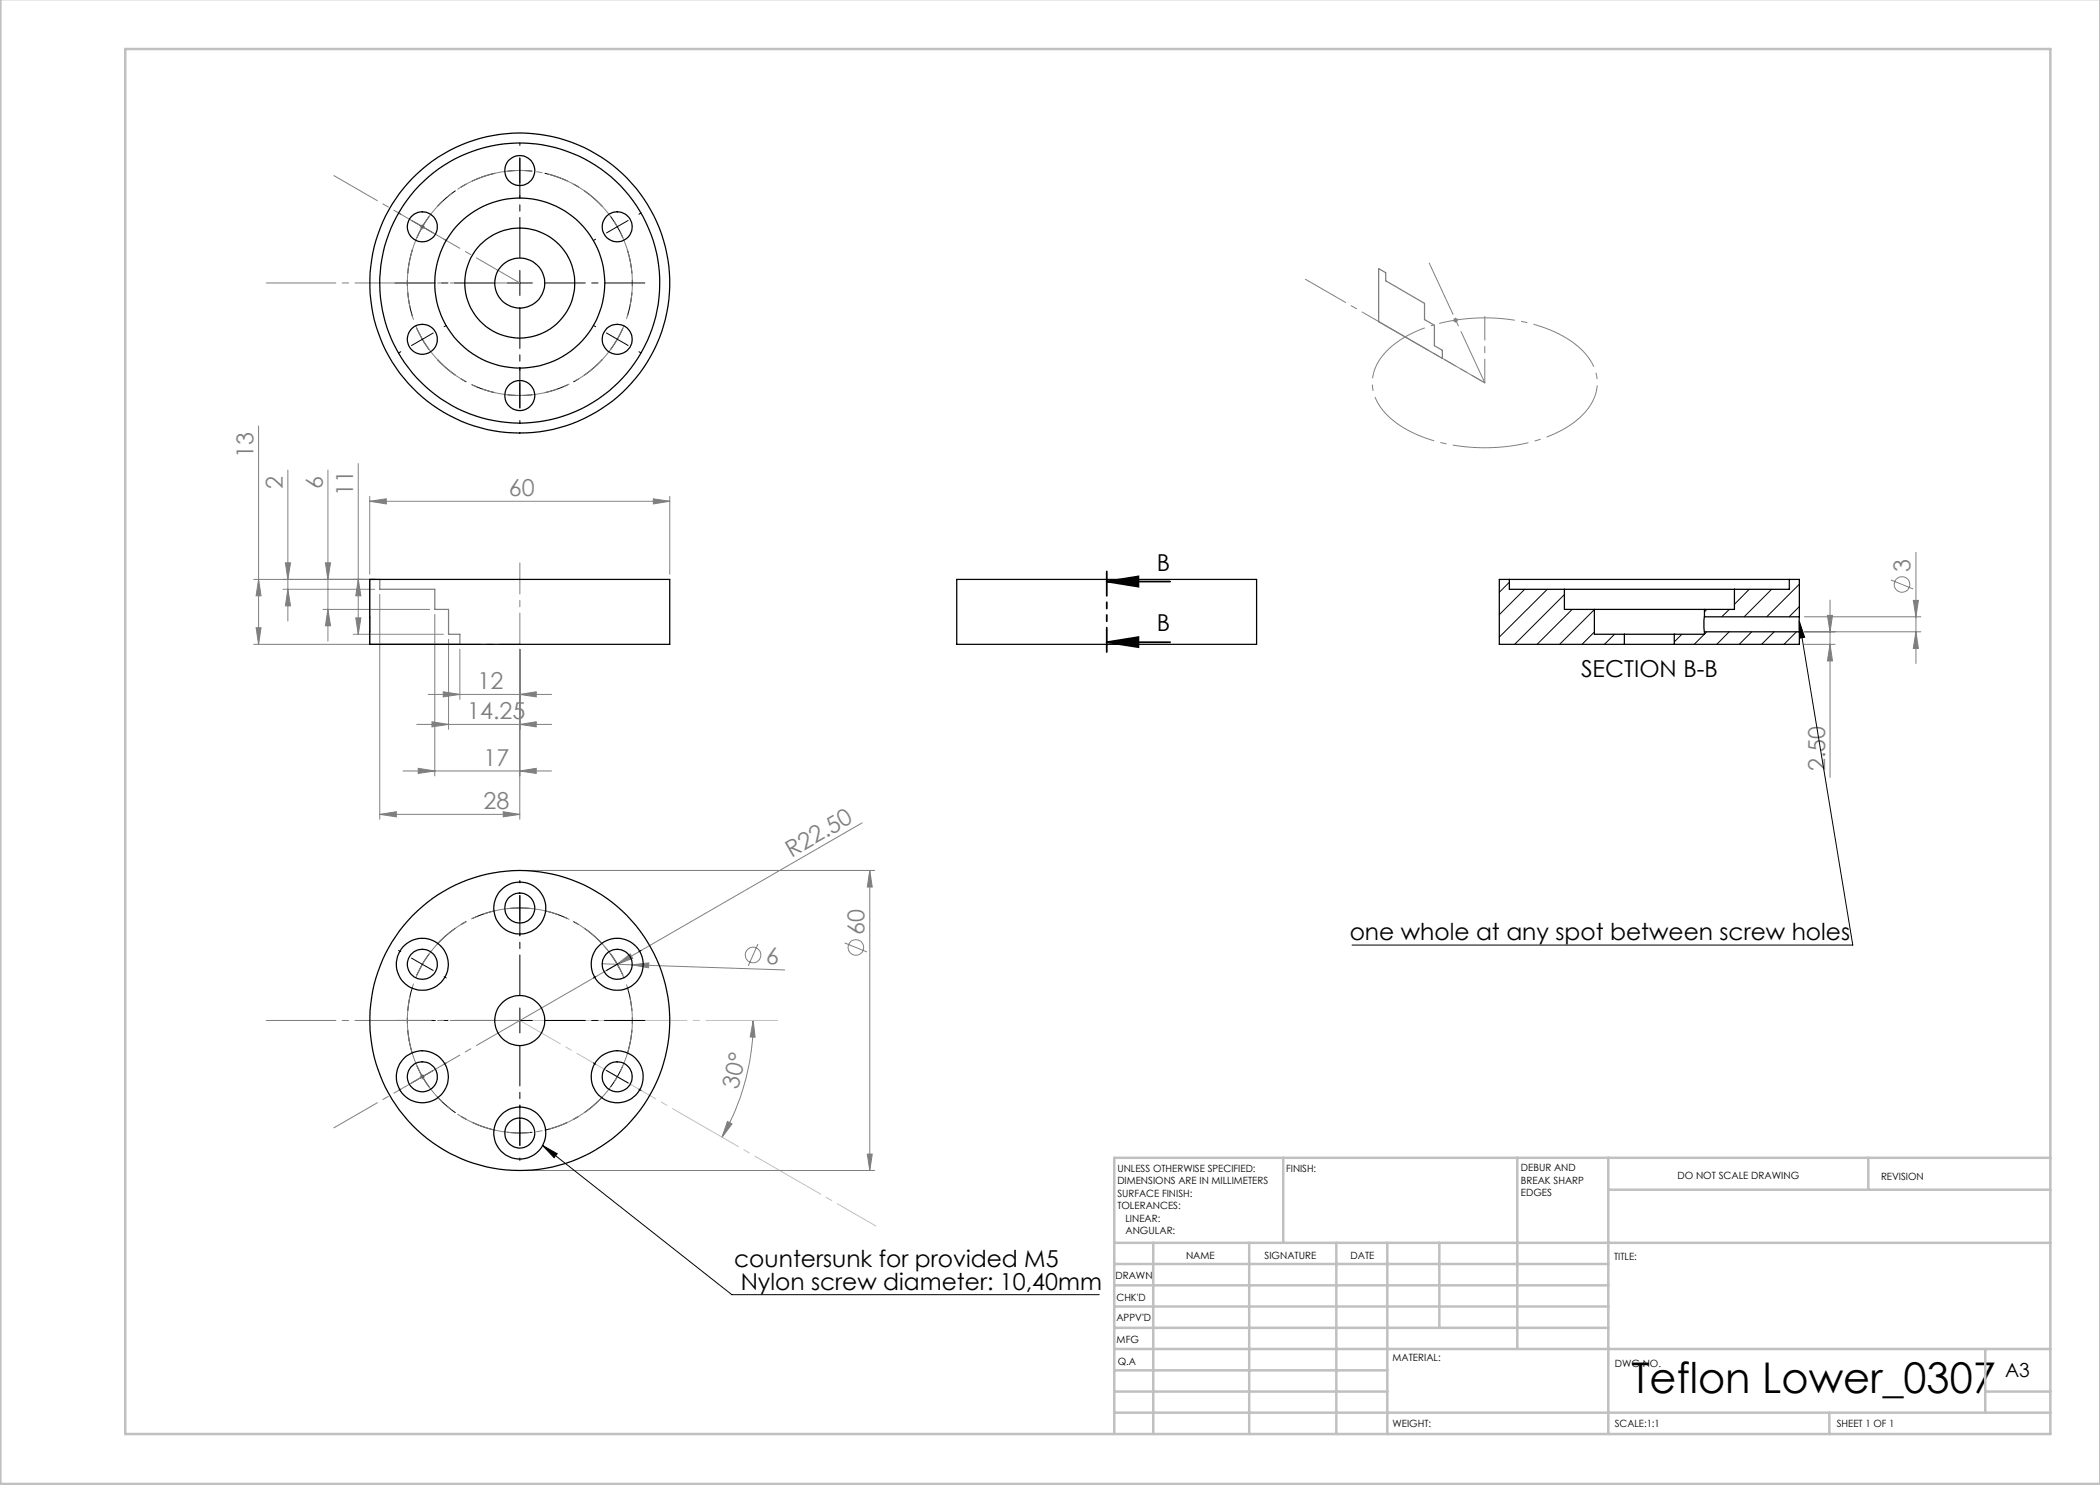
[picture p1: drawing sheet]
<svg xmlns="http://www.w3.org/2000/svg" width="420mm" height="297mm" viewBox="0 0 420 297" stroke-linecap="round" stroke-linejoin="round" font-family="sans-serif">
<g fill="none" stroke="#808080" stroke-width=".2">
<path d="M84 45.4h1M84.1 45l.7 .7M84.5 44.9v1M84.8 45l-.7 .7M290.6 64h1M290.8 63.7l.7 .7M291.1 63.5v1M291.5 63.7l-.7 .7M51.7 85.2v43.7M57.6 94v30.2M65.6 94v34.2M71.6 92.7v34.2"/>
<path d="M73.9 99.3v15.6M130.7 99.8l3.2 .5-3.2 .5zM133.9 99.3v15.6M50.7 115.9h24.3M51.7 115.9l.5 3.3h-1zM56.6 117.9h18.4M57.1 112.6h1l-.5 3.3zM57.6 117.9l.5 3.3h-1zM65.1 112.6h1l-.5 3.3zM71.6 115.9l.6 3.3h-1zM73.9 100.3l3.4-.5v1zM73.9 100.3h60"/>
<path d="M76 118.9v45M378.2 116l4.4 1.8M383.2 110.5v22.2M50.7 128.9h40.2M51.2 125.6h1l-.5 3.3zM64.6 121.9h21.3M65.6 121.9l.5 3.3h-1zM70.7 126.9h18M71.2 123.6h1l-.6 3.3zM85.6 138.9h24.7M87 122.9v32.3M88.7 138.4l3.3 .5-3.3 .5z"/>
<path d="M89.7 127.9v18M92 129.9v10M104 138.9l3.2-.5v1zM104 129.9v34M360.9 128.9h6.1M360.9 123.4h23.3M360.9 126.4h23.3M365.5 123.1h1l-.5 3.3zM366 120v35.5M366 128.9l.5 3.3h-1zM382.7 120.1h1l-.5 3.3zM383.2 126.4l.5 3.3h-1z"/>
<path d="M80.6 154.2h29.7M83.4 144.9h26.9M83.6 153.7l3.4 .5-3.4 .5zM86.4 144.4l3.3 .5-3.3 .5zM104 154.2l3.2-.5v1zM104 144.9l3.2-.5v1zM76 162.9l3.3-.6v1.1zM76 162.9h28M100.6 162.3l3.4 .6-3.4 .5zM105 174.1h69.9M172.4 164.6l-49 28.3M174 174.1v60"/>
<path d="M174 174.1l.4 3.3h-.9zM120.4 192.8l6 .2M120.8 189.2a21.4 21.4 0 0 1 3.1 4.5M123.4 192.9l2.6-2.1 .5 .9zM123.4 192.9l-19.4 11.2M126.4 193l3.4-.4-.1 1zM126.4 193l30.6 1M151.6 188.8l-2 4.4M168.9 188.6l4.5 1.8M84 215.4h1M84.1 215l.7 .7M84.5 214.9v1"/>
<path d="M84.8 215l-.7 .7M150.6 204.1l.4 3.3h-1zM150.6 204.1a46.4 46.4 0 0 1-6.2 23.4M105 234.1h69.9M145.5 224.3l.9 .5-2 2.7zM173.5 230.8h.9l-.4 3.3z"/>
<circle cx="380.4" cy="116.9" r="1.55"/>
<circle cx="150.6" cy="191" r="1.56"/>
<circle cx="171.2" cy="189.5" r="1.56"/>
</g>
<path d="M83.3 65.6l1.2 2.3M84.5 67.9l1.3 2.1M84.5 67.9l-2.2 1.2M86.6 66.6l-2.1 1.3M359.9 124.3l1 3.2-1 .1zM359.9 124.3l10.7 64.7h-100.2M82.3 191.6l2.2 1.3M84.5 192.9l-1.2 2.2M84.5 192.9l2.1 1.2M85.8 190.8l-1.3 2.1M108.5 229.1l2.9 1.6-.6 .8zM108.5 229.1l37.9 29.8h73.5" fill="none" stroke="#000" stroke-width=".2"/>
<path d="M221.3 116.3l6.4-1v2zM221.3 116.3h12.7M221.3 128.4l6.4-1v2zM221.3 128.4h12.7" fill="none" stroke="#000" stroke-width=".35"/>
<g fill="none" stroke="#000" stroke-width=".2" stroke-dasharray="15.2 1.3 1.3 1.3" stroke-linecap="butt">
<path d="M104 34.1l-2.5 .1M104 34.1l2.5 .1M84.5 45.3l-1.1 2.3M84.5 45.3l1.4-2M123.5 45.3l-1.4-2M123.5 45.3l1.1 2.3M104 79.1l2.5-.1M104 79.1l-2.5-.1M123.5 67.8l1.1-2.2M123.5 67.8l-1.4 2.1M104 181.6l-2.5 .1M104 181.6l2.5 .1"/>
<path d="M123.5 192.8l-1.4-2M123.5 192.8l1.1 2.3M84.5 215.3l1.4 2.1M84.5 215.3l-1.1-2.2M123.5 215.3l1.1-2.2M123.5 215.3l-1.4 2.1M104 226.6l2.5-.1M104 226.6l-2.5-.1"/>
</g>
<path d="M99 34.6a22.5 22.5 0 0 0-11.6 6.7M82.5 49.9a22.5 22.5 0 0 0 0 13.4M120.5 41.3a22.5 22.5 0 0 0-11.6-6.7M87.4 71.9a22.5 22.5 0 0 0 11.6 6.6M108.9 78.5a22.5 22.5 0 0 0 11.6-6.6M125.5 63.3a22.5 22.5 0 0 0 0-13.4M82.5 197.4a22.5 22.5 0 0 0 0 13.4M99 182.1a22.5 22.5 0 0 0-11.6 6.7M120.5 188.8a22.5 22.5 0 0 0-11.6-6.7M87.4 219.4a22.5 22.5 0 0 0 11.6 6.6M125.5 210.8a22.5 22.5 0 0 0 0-13.4M108.9 226a22.5 22.5 0 0 0 11.6-6.6" fill="none" stroke="#000" stroke-width=".2" stroke-dasharray="15.2 1.3 1.3 1.3" stroke-dashoffset="10.4" stroke-linecap="butt"/>
<path d="M82.5 50a22.5 22.5 0 0 1 37.6-9.1 22.5 22.5 0 0 1-10.2 37.4 22.5 22.5 0 0 1-27.8-27l.4-1.3M82.5 210.7a22.5 22.5 0 0 0 37.6 9.1 22.5 22.5 0 0 0-10.2-37.4 22.5 22.5 0 0 0-27.8 27l.4 1.3" fill="none" stroke="#808080" stroke-width=".2" stroke-dasharray="15.2 1.3 1.3 1.3" stroke-dashoffset="3.6" stroke-linecap="butt"/>
<path d="M286.4 65.1a35.8 35.8 0 0 1 26.2 2.1 12.5 12.5 0 0 1 6.7 7.9 9.2 9.2 0 0 1-3.8 8.8 29.1 29.1 0 0 1-17.6 5.6 31 31 0 0 1-18.8-5 9.8 9.8 0 0 1-4.6-8.8 11.4 11.4 0 0 1 6-8l3.1-1.6 2.8-1" fill="none" stroke="#808080" stroke-width=".2" stroke-dasharray="15.2 1.3 1.3 1.3" stroke-dashoffset="-1.5" stroke-linecap="butt"/>
<path d="M221.4 114.3v16.1" fill="none" stroke="#000" stroke-width=".35" stroke-dasharray="6.3 1.3 1.3 1.3 1.3 1.3" stroke-dashoffset="1.5"/>
<path d="M104 204.1l19.5 11.2" fill="none" stroke="#c0c0c0" stroke-width=".2" stroke-dasharray="15.2 1.3 1.3 1.3" stroke-dashoffset="5.9"/>
<path d="M123.5 215.3l51.7 29.9" fill="none" stroke="#c0c0c0" stroke-width=".2" stroke-dasharray="15.2 1.3 1.3 1.3" stroke-dashoffset="6.3"/>
<path d="M104 204.1h51.5" fill="none" stroke="#c0c0c0" stroke-width=".2" stroke-dasharray="15.2 1.3 1.3 1.3" stroke-dashoffset=".9"/>
<g fill="none" stroke="#c0c0c0" stroke-width=".5">
<path d="M.1 -.1v296.9h419.9M25 9.8h385.1v277h-385.1zM256.6 231.6v17M303.5 231.6v38.2M321.7 231.6v55.2M321.7 237.9h88.4M373.7 231.6v6.3M410.1 231.6h-187.3v55.2M222.8 248.6h187.3M222.8 257.1h98.9M222.8 252.8h98.9M230.6 248.6v38.2"/>
<path d="M249.8 248.6v38.2M267.3 248.6v38.2M277.5 248.6v38.2M287.9 248.6v17M222.8 265.6h98.9M222.8 261.3h98.9M222.8 278.3h54.7M222.8 274.1h54.7M222.8 269.8h187.3M397.1 278.3h13M397.1 269.8v12.7M222.8 282.5h187.3"/>
<path d="M365.9 282.5v4.3"/>
</g>
<g fill="none" stroke="#000" stroke-width=".2" stroke-dasharray="15.2 1.3 1.3 1.3">
<path d="M104 34.1v-2.5M104 34.1v2.5M104 29.1v-.5M104 39.1v.5M80.2 42.8l-.5-.2M84.5 45.3l-2.2-1.2M84.5 45.3l2.2 1.3M88.8 47.8l.4 .3M104 56.6v-2.5M104 56.6h-2.5M104 56.6v2.5M104 56.6h2.5"/>
<path d="M119.1 47.8l-.4 .3M123.5 45.3l2.1-1.2M123.5 45.3l-2.2 1.3M127.8 42.8l.4-.2M80.2 70.3l-.5 .3M88.8 65.3l.4-.2M104 79.1v2.5M104 79.1v-2.5M104 74.1v-.5M119.1 65.3l-.4-.2M123.5 67.8l2.1 1.3M123.5 67.8l-2.2-1.2"/>
<path d="M127.8 70.3l.4 .3M104 84.1v.5M104 176.6v-.5M80.2 190.3l-.5-.2M88.8 195.3l.4 .3M104 181.6v-2.5M104 181.6v2.5M104 186.6v.5M119.1 195.3l-.4 .3M123.5 192.8l2.1-1.2M123.5 192.8l-2.2 1.3M127.8 190.3l.4-.2"/>
<path d="M80.2 217.8l-.5 .3M84.5 215.3l-2.2 1.3M84.5 215.3l2.2-1.2M88.8 212.8l.4-.2M104 204.1v-2.5M104 204.1h-2.5M104 204.1v2.5M104 204.1h2.5M119.1 212.8l-.4-.2M123.5 215.3l2.1 1.3M123.5 215.3l-2.2-1.2M127.8 217.8l.4 .3"/>
<path d="M104 226.6v2.5M104 226.6v-2.5M104 231.6v.5M104 221.6v-.5"/>
</g>
<path d="M99 56.6h-20M104 51.6v-20M109 56.6h20M104 61.6v20M104 199.1v-20M99 204.1h-20M104 209.1v20M109 204.1h20" fill="none" stroke="#000" stroke-width=".2" stroke-dasharray="15.2 1.3 1.3 1.3" stroke-dashoffset="7.1"/>
<path d="M275.7 53.7l1.4 .8v1.7l7.8 4.5v3.2l2 1.1v4.1l1.6 1v1.6l-12.8-7.4zM73.9 115.9h2.1v2h11v4h2.7v5h2.3v2h-18.1z" fill="none" stroke="#808080" stroke-width=".25"/>
<path d="M104 128.9v-16.3" fill="none" stroke="#808080" stroke-width=".2" stroke-dasharray="15.2 1.3 1.3 1.3" stroke-dashoffset="9"/>
<path d="M104 128.9h-12" fill="none" stroke="#808080" stroke-width=".2" stroke-dasharray="15.2 1.3 1.3 1.3" stroke-dashoffset="11.1"/>
<path d="M104 56.6l-37.2-21.5M104 204.1l-37.2 21.5" fill="none" stroke="#808080" stroke-width=".2" stroke-dasharray="15.2 1.3 1.3 1.3" stroke-dashoffset="5.2"/>
<path d="M104 56.6h-50.8M104 204.1h-50.8" fill="none" stroke="#808080" stroke-width=".2" stroke-dasharray="15.2 1.3 1.3 1.3" stroke-dashoffset="1.3"/>
<path d="M297 76.6v-13.3" fill="none" stroke="#808080" stroke-width=".2" stroke-dasharray="15.2 1.3 1.3 1.3" stroke-dashoffset="10.5"/>
<path d="M297 76.6l-8.5-4.9" fill="none" stroke="#808080" stroke-width=".2" stroke-dasharray="15.2 1.3 1.3 1.3" stroke-dashoffset="12.2"/>
<path d="M297 76.6l-11.2-24" fill="none" stroke="#808080" stroke-width=".2" stroke-dasharray="15.2 1.3 1.3 1.3" stroke-dashoffset="3.9"/>
<path d="M297 76.6l-35.9-20.7" fill="none" stroke="#808080" stroke-width=".2" stroke-dasharray="15.2 1.3 1.3 1.3" stroke-dashoffset="6"/>
<g fill="#000">
<path d="M359.9 124.3l1 3.2-1 .1z"/>
<path d="M221.3 116.3l6.4-1v2zM221.3 128.4l6.4-1v2z"/>
</g>
<g fill="#808080">
<path d="M123.4 192.9l2.6-2.1 .5 .9z"/>
<path d="M126.4 193l3.4-.4-.1 1z"/>
<path d="M145.5 224.3l.9 .5-2 2.7zM150.6 204.1l.4 3.3h-1z"/>
<path d="M73.9 100.3l3.4-.5v1zM130.7 99.8l3.2 .5-3.2 .5zM76 162.9l3.3-.6v1.1zM100.6 162.3l3.4 .6-3.4 .5zM83.6 153.7l3.4 .5-3.4 .5zM104 154.2l3.2-.5v1zM86.4 144.4l3.3 .5-3.3 .5zM104 144.9l3.2-.5v1zM88.7 138.4l3.3 .5-3.3 .5zM104 138.9l3.2-.5v1z"/>
<path d="M51.7 115.9l.5 3.3h-1zM51.2 125.6h1l-.5 3.3zM57.1 112.6h1l-.5 3.3zM57.6 117.9l.5 3.3h-1zM65.1 112.6h1l-.5 3.3zM65.6 121.9l.5 3.3h-1zM71.6 115.9l.6 3.3h-1zM71.2 123.6h1l-.6 3.3zM174 174.1l.4 3.3h-.9zM173.5 230.8h.9l-.4 3.3zM382.7 120.1h1l-.5 3.3zM383.2 126.4l.5 3.3h-1zM365.5 123.1h1l-.5 3.3zM366 128.9l.5 3.3h-1z"/>
</g>
<path d="M108.5 229.1l2.9 1.6-.6 .8z" fill="#000"/>
<g fill="none" stroke="#000" stroke-width=".25">
<path d="M73.9 115.9h60v13h-60zM191.3 115.9h60v13h-60zM301.9 115.9h56M301.9 115.9h-2v13h25M301.9 115.9v2h11M312.9 117.9h34M312.9 117.9v4h6M346.9 117.9v4h-6M357.9 115.9h2v7.5M357.9 115.9v2h-11M318.9 121.9h22M318.9 121.9v5h6"/>
<path d="M324.9 126.9h10M324.9 128.9h10M324.9 126.9v2M334.9 126.9v2M340.9 123.4l-.1 .7 .1 2.3M340.9 126.4h19M340.9 123.4h19M340.9 121.9v1.5M340.9 126.4v.5h-6M359.9 123.4v3M359.9 126.4v2.5h-25"/>
<circle cx="103.9" cy="34.1" r="3"/>
<circle cx="84.5" cy="45.4" r="3"/>
<circle cx="103.9" cy="56.6" r="17"/>
<circle cx="103.9" cy="56.6" r="5"/>
<circle cx="103.9" cy="56.6" r="11"/>
<circle cx="104" cy="56.6" r="30"/>
<circle cx="104" cy="56.6" r="28"/>
<circle cx="123.5" cy="45.4" r="3"/>
<circle cx="84.5" cy="67.9" r="3"/>
<circle cx="103.9" cy="79.1" r="3"/>
<circle cx="123.5" cy="67.9" r="3"/>
<circle cx="84.5" cy="192.9" r="5.2"/>
<circle cx="84.5" cy="192.9" r="3"/>
<circle cx="103.9" cy="181.6" r="3"/>
<circle cx="103.9" cy="181.6" r="5.2"/>
<circle cx="123.4" cy="192.9" r="5.2"/>
<circle cx="123.5" cy="192.9" r="3"/>
<circle cx="84.5" cy="215.3" r="5.2"/>
<circle cx="84.5" cy="215.4" r="3"/>
<circle cx="103.9" cy="204.1" r="5"/>
<circle cx="104" cy="204.1" r="30"/>
<circle cx="123.5" cy="215.3" r="5.2"/>
<circle cx="123.5" cy="215.4" r="3"/>
<circle cx="103.9" cy="226.6" r="3"/>
<circle cx="104" cy="226.6" r="5.2"/>
</g>
<g fill="none" stroke="#000" stroke-width=".2">
<path d="M301.9 116.4l-2 2.1M304.9 117.9l-5 5M309.5 117.9l-9.6 9.5M312.9 118.9l-10 10M349.8 117.9l-2.9 3M354.3 117.9l-5.5 5.5M359.9 116.8l-6.6 6.6M314.4 121.9l-7 7M318.9 121.9l-7 7M318.9 126.4l-2.5 2.5M322.9 126.9l-2 2M336.4 126.9l-1.5 1.5"/>
<path d="M340.9 126.9l-2.1 2M341.3 121.9l-.4 .5M341.3 126.4l-.4 .5M345.8 126.4l-2.4 2.5M345.9 121.9l-1.6 1.5M350.3 126.4l-2.5 2.5M354.8 126.4l-2.5 2.5M359.3 126.4l-2.5 2.5M359.9 121.3l-2.1 2.1"/>
</g>
<text font-size="8.5" x="326.4" y="278.5">Teflon Lower_0307</text>
<g font-size="4.7" fill="#808080">
<text x="50.7" y="91.7" transform="rotate(-90 50.7 91.7)">13</text>
<text x="56.6" y="97.9" transform="rotate(-90 56.6 97.9)">2</text>
<text x="64.6" y="97.9" transform="rotate(-90 64.6 97.9)">6</text>
<text x="70.7" y="99.2" transform="rotate(-90 70.7 99.2)">11</text>
<text x="101.8" y="99.2">60</text>
<text x="382.1" y="114.3" transform="rotate(-90 382.1 114.3)">3</text>
<text x="95.5" y="137.8">12</text>
<text x="93.5" y="143.8">14.25</text>
<text x="96.7" y="153.2">17</text>
<text x="365" y="154.2" transform="rotate(-90 365 154.2)">2.50</text>
<text x="96.7" y="161.8">28</text>
<text x="158.3" y="171.6" transform="rotate(-30 158.3 171.6)">R22.50</text>
<text x="172.9" y="186.9" transform="rotate(-90 172.9 186.9)">60</text>
<text x="153.1" y="192.8" transform="rotate(2 153.1 192.8)">6</text>
<text x="147.7" y="217.9" transform="rotate(-77 147.7 217.9)">30°</text>
</g>
<g font-size="4.7">
<text x="231.3" y="114.1">B</text>
<text x="231.3" y="126.2">B</text>
<text x="316.2" y="135.4">SECTION B-B</text>
<text x="269.9" y="187.9">one whole at any spot between screw holes</text>
<text x="146.8" y="253.4">countersunk for provided M5</text>
<text x="148.1" y="258">Nylon screw diameter: 10,40mm</text>
</g>
<text font-size="3.9" x="401" y="275.4">A3</text>
<g font-size="2">
<text x="223.5" y="234.4">UNLESS OTHERWISE SPECIFIED:</text>
<text x="223.5" y="236.9">DIMENSIONS ARE IN MILLIMETERS</text>
<text x="223.5" y="239.4">SURFACE FINISH:</text>
<text x="257.2" y="234.4">FINISH:</text>
<text x="304.2" y="234.3">DEBUR AND</text>
<text x="304.2" y="236.8">BREAK SHARP</text>
<text x="304.2" y="239.3">EDGES</text>
<text x="335.5" y="235.8">DO NOT SCALE DRAWING</text>
<text x="376.2" y="236">REVISION</text>
<text x="223.5" y="241.9">TOLERANCES:</text>
<text x="225.1" y="244.4">LINEAR:</text>
<text x="225.1" y="246.9">ANGULAR:</text>
<text x="237.2" y="251.8">NAME</text>
<text x="252.9" y="251.7">SIGNATURE</text>
<text x="270.1" y="251.7">DATE</text>
<text x="223.1" y="255.9">DRAWN</text>
<text x="322.8" y="252">TITLE:</text>
<text x="223.3" y="260.1">CHK'D</text>
<text x="223.3" y="264.2">APPV'D</text>
<text x="223.3" y="268.6">MFG</text>
<text x="223.5" y="272.9">Q.A</text>
<text x="278.5" y="272.3">MATERIAL:</text>
<text x="323" y="273.4">DWG NO.</text>
<text x="278.5" y="285.3">WEIGHT:</text>
<text x="323" y="285.4">SCALE:1:1</text>
<text x="367.4" y="285.4">SHEET 1 OF 1</text>
</g>
</svg>
